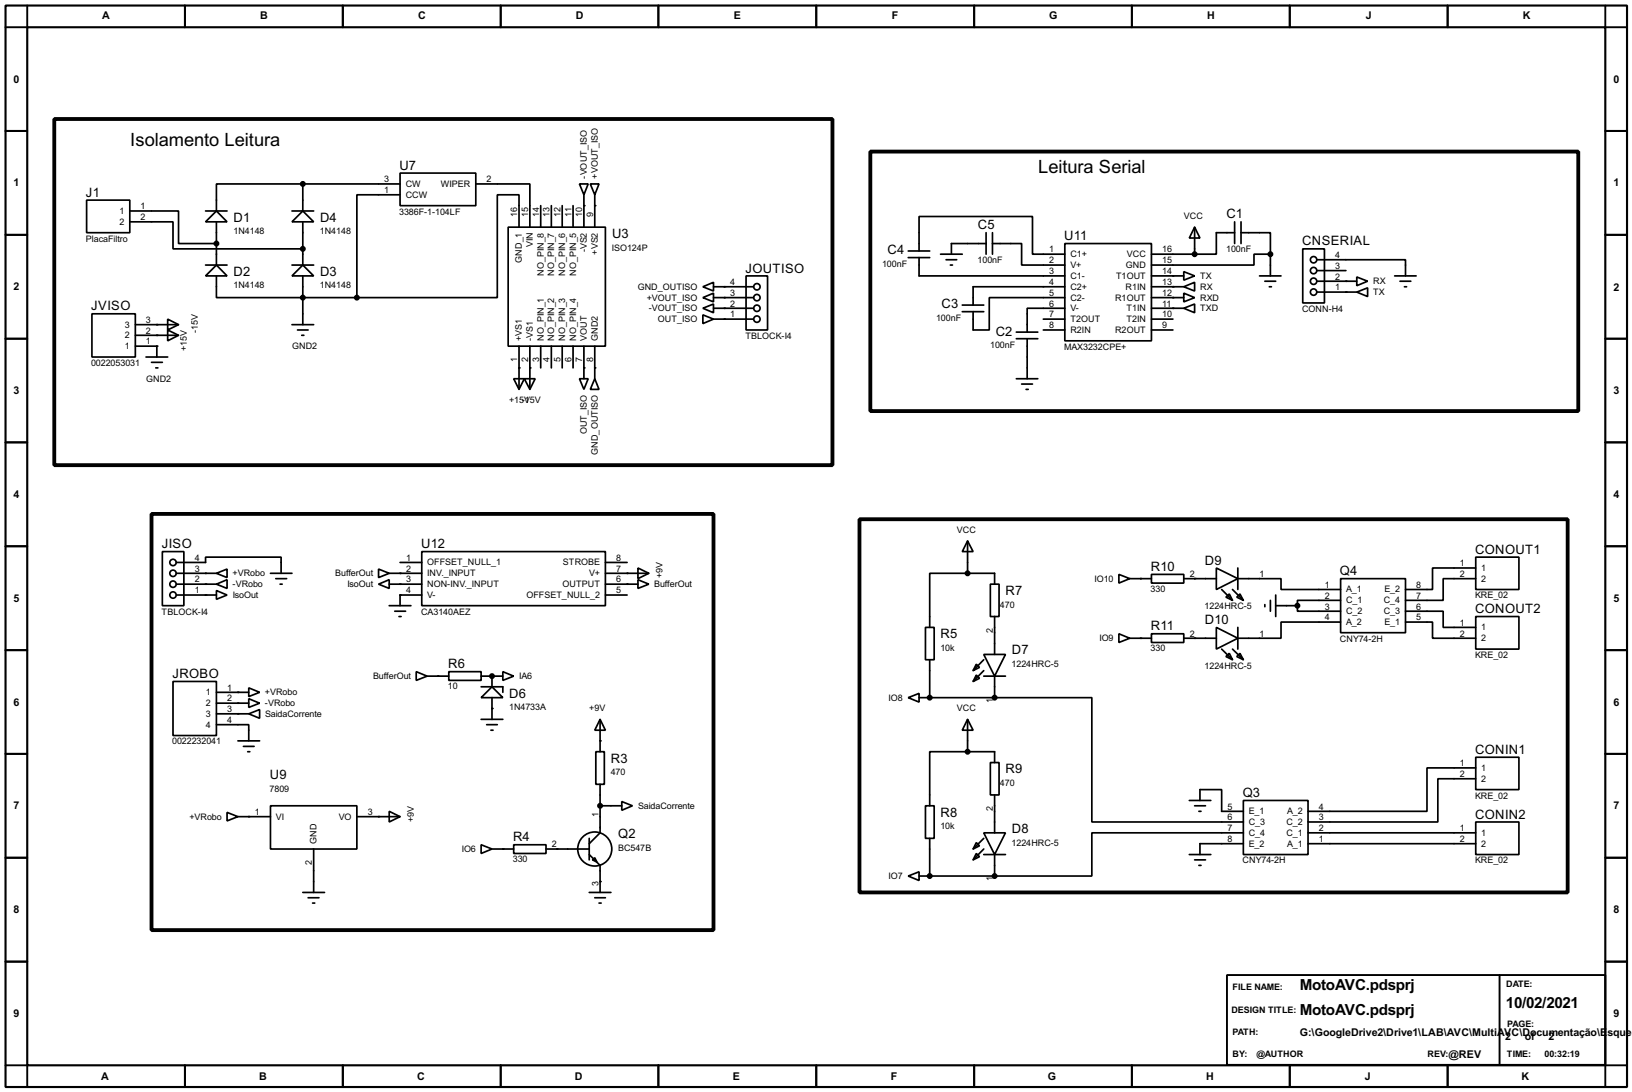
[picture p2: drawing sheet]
<svg xmlns="http://www.w3.org/2000/svg" width="383mm" height="256mm" viewBox="0 0 383 256" stroke-linecap="round" stroke-linejoin="round" font-family="sans-serif">
<path d="M1.3 1.3h381v254h-381zM6.4 6.4h370.8v243.8h-370.8z" fill="none" stroke="#000" stroke-width=".5"/>
<g fill="none" stroke="#000" stroke-width=".45">
<path d="M6.4 1.3v5.1h-5.1M43.5 1.3v5.1M80.6 1.3v5.1M117.7 1.3v5.1M154.7 1.3v5.1M191.8 1.3v5.1M228.9 1.3v5.1M266 1.3v5.1M303.1 1.3v5.1M340.2 1.3v5.1M377.2 1.3v5.1h5.1M1.3 30.8h5.1"/>
<path d="M377.2 30.8h5.1M1.3 55.2h5.1M377.2 55.2h5.1M1.3 79.6h5.1M377.2 79.6h5.1M1.3 103.9h5.1M377.2 103.9h5.1M1.3 128.3h5.1M377.2 128.3h5.1M1.3 152.7h5.1M377.2 152.7h5.1M1.3 177.1h5.1"/>
<path d="M377.2 177.1h5.1M1.3 201.5h5.1M377.2 201.5h5.1M1.3 225.9h5.1M288.3 229h88.9v21.1h-88.9zM352.4 229v21.1M377.2 225.9h5.1M1.3 250.2h5.1v5.1M43.5 250.2v5.1M80.6 250.2v5.1M117.7 250.2v5.1M154.7 250.2v5.1"/>
<path d="M191.8 250.2v5.1M228.9 250.2v5.1M266 250.2v5.1M303.1 250.2v5.1M340.2 250.2v5.1M382.3 250.2h-5.1v5.1"/>
</g>
<g fill="none" stroke="#000" stroke-width=".4">
<path d="M20.4 47h10.1v7.7h-10.1zM30.5 49.6h11.5v7.6h8.9M30.5 52.1h10.2v6.4h30.5M48.3 49.6h5.1M50.9 49.6l2.5 2.5h-5.1zM50.9 52.1v10.2M68.6 49.6h5.1M71.2 49.6l2.5 2.5h-5.1zM71.2 43.2h-20.3v6.4M71.2 43.2v6.4M71.2 52.1v10.2M71.2 43.2h22.8"/>
<path d="M94 40.7h17.8v7.6h-17.8zM94 45.8h-10.1v24.1M111.8 43.2h12.7v10.2M119.4 53.4h22.9v27.9h-22.9zM122 53.4v-7.6h-5.1v24.1h-33M127.1 48.3v5.1M129.6 48.3v5.1M132.1 48.3v5.1M134.7 48.3v5.1M136.2 43.2h2l-1 2.6zM137.2 45.8v7.6M138.7 43.2h2.1l-1 2.6z"/>
<path d="M139.8 45.8v7.6M213.4 59h5.1M216 59v-8.1h26.6v8.8h7.6M221 59.7h5.1M231.7 57.2h-8.1v2.5M231.7 54.7v5M233.2 57.2h6.9v5.1h10.1M233.2 54.7v5M250.2 57.2h20.4v22.9h-20.4zM270.6 59.7h10.1M280.7 53.4l1.3 2.5h-2.5zM280.7 53.4v6.3"/>
<path d="M290.1 54.7h-4.3v5h-5.1M290.1 52.1v5.1M291.6 54.7h6.9v5M291.6 52.1v5.1M298.5 59.7h-3.8v2.6h-24.1M298.5 59.7v5.1M306.1 58.5h5.1v12.7h-5.1zM21.6 73.7h10.2v10.2h-10.2zM31.8 76.3h10.2M31.8 78.8h10.2M39.4 75l2.6 1.3-2.6 1.2zM39.4 77.5l2.6 1.3-2.6 1.3z"/>
<path d="M48.3 64.8l2.6-2.5 2.5 2.5zM48.3 62.3h5.1M50.9 64.8v5.1h33M68.6 62.3h5.1M68.6 76.3h5.1M69.9 77.5h2.5M70.9 78.8h.5M71.2 62.3l2.5 2.5h-5.1zM71.2 64.8v11.5M165.2 74l2.5 1-2.5 1zM165.2 67.4l2.5-1.1v2.1zM165.2 69.9l2.5-1v2z"/>
<path d="M165.2 72.4l2.5-1v2.1zM167.7 67.4h9.4M167.7 69.9h9.4M167.7 72.4h9.4M167.7 75h9.4M175.3 64.8h5.1v12.7h-5.1zM213.4 60.5h5.1M216 60.5v4.3h34.2M222.3 61h2.5M223.3 62.3h.5M226.1 73.2h5.1M226.1 71.7h5.1"/>
<path d="M238.8 79.6h5.1M238.8 78h5.1M241.4 79.6v9.4M245.2 77.5h5M245.2 75h5M250.2 72.4h-8.8v5.6M250.2 69.9h-17.7v7.6h-3.8v-4.3M250.2 67.4h-21.5v4.3M270.6 67.4h7.6M270.6 64.8h7.6M270.6 69.9h7.6M270.6 77.5h5"/>
<path d="M270.6 72.4h7.6M270.6 75h5M278.2 63.8l2.5 1-2.5 1zM278.2 68.9l2.5 1-2.5 1zM278.2 67.4l2.5-1.1v2.1zM278.2 72.4l2.5-1v2.1zM296 64.8h5M297.2 66.1h2.6M298.3 67.4h.5M309.4 61h20.9v3.8M309.4 66.1h9.4M309.4 68.6h9.4"/>
<path d="M309.4 63.6h6.9M318.8 65.1l2.6 1-2.6 1zM318.8 68.6l2.6-1v2.1zM327.7 64.8h5.1M329 66.1h2.5M330 67.4h.5M31.8 81.3h5.1v2.6M34.3 83.9h5.1M35.6 85.1h2.6M36.6 86.4h.5M120.7 89h2.5l-1.2 2.5zM122 81.3v10.2"/>
<path d="M123.2 89h2.6l-1.3 2.5zM124.5 81.3v10.2M127.1 81.3v5.1M129.6 81.3v5.1M132.1 81.3v5.1M134.7 81.3v5.1M136.2 89h2l-1 2.5zM137.2 81.3v7.7M139.8 89l1 2.5h-2.1zM139.8 81.3v7.7M238.8 89h5.1M240.1 90.2h2.5"/>
<path d="M241.1 91.5h.5M38.2 129.6h5v12.7h-5zM41.5 132.1h6.8v-1.2h17.8v3.8M41.5 134.7h9.4M41.5 137.2h9.4M41.5 139.8h9.4M50.9 138.7l2.5 1.1-2.5 1zM50.9 134.7l2.5-1v2zM50.9 137.2l2.5-1v2zM63.6 134.7h5M64.8 135.9h2.6M65.8 137.2h.5"/>
<path d="M89 137.2l2.5-1v2zM89 133.7l2.5 1-2.5 1zM91.5 134.7h7.6M91.5 137.2h7.6M94 132.1h5.1M99.1 129.6h43.2v12.7h-43.2zM99.1 139.8h-5.1v2.5M142.3 134.7h10.2M142.3 137.2h7.6M142.3 132.1h5.1M142.3 139.8h5.1M149.9 133.4l2.6 1.3-2.6 1.2z"/>
<path d="M149.9 136.2l2.6 1-2.6 1zM227.4 127.1l1.3 2.5h-2.6zM227.4 134.7h-8.9v12.7M227.4 134.7h6.3v2.5M227.4 127.1v7.6M232.7 137.2h2.1v7.6h-2.1zM262.9 134.9l2.6 1-2.6 1.1zM265.5 135.9h5.1M270.6 134.9h7.6v2.1h-7.6zM278.2 135.9h7.6M285.8 133.4l5.1 2.5-5.1 2.6zM287.1 138.5l2.5 2.5"/>
<path d="M289.6 138.5l2.6 2.5M290.9 135.9h10.1v2.6h14M290.9 133.4v5.1M299.8 139.8v5M315 135.9h15.3v12.7h-15.3zM346.8 130.9h10.1v7.6h-10.1zM346.8 133.4h-10.2v5.1h-6.3M346.8 135.9h-7.7v5.1h-8.8M91.5 142.3h5.1M92.8 143.6h2.5M93.8 144.8h.5M97.8 157.8l2.6 1-2.6 1z"/>
<path d="M100.4 158.8h5.1M105.5 157.8h7.6v2h-7.6zM113.1 158.8h5.1M115.6 158.8v2.5M118.2 157.8l2.5 1-2.5 1zM217.5 147.4h2v7.6h-2zM218.5 155v8.9M229.4 158.6l.8 .7-1.5 .8zM229.4 156l.8 .8-1.5 .7zM231.2 153.7h5.1l-2.6 5.1zM231.2 158.8h5.1M231.2 157.5l-2.5 2.6"/>
<path d="M231.2 155l-2.5 2.5M233.7 144.8v8.9M233.7 158.8v5.1M262.9 148.9l2.6 1-2.6 1zM265.5 149.9h5.1M270.6 148.9h7.6v2h-7.6zM278.2 149.9h7.6M285.8 147.4l5.1 2.5-5.1 2.6zM287.1 152.5l2.5 2.5M288.1 140.3l.8-.8 .7 1.5zM288.1 154.2l.8-.7 .7 1.5zM289.6 152.5l2.6 2.5"/>
<path d="M290.6 140.3l.8-.8 .8 1.5zM290.6 154.2l.8-.7 .8 1.5zM290.9 147.4v5.1M297.2 142v.5M298.5 141v2.6M299.8 142.3h5.1M304.9 142.3v1.3h10.1M315 146.1h-14v3.8h-10.1M315 141h-10.1v1.3M330.3 143.6h8.8v3.8h7.7M330.3 146.1h6.3v3.8h10.2M346.8 144.8h10.1v7.7h-10.1z"/>
<path d="M40.7 160.1h10.2v12.7h-10.2zM50.9 170.2h7.6v3.8M50.9 162.6h7.6M50.9 165.2h7.6M50.9 167.7h7.6M55.9 174h5.1M57.2 175.3h2.5M58.2 176.6h.5M58.5 161.6l2.5 1-2.5 1zM58.5 164.1l2.5 1.1-2.5 1zM58.5 167.7l2.5-1v2zM113.1 169h5.1"/>
<path d="M113.1 161.3h5.1v1.3M114.4 170.2h2.5M115.4 171.5h.5M115.6 161.3l2.6 2.6h-5.1zM115.6 163.9v5.1M140 176.6h2v7.6h-2zM141 169l1.3 2.5h-2.5zM141 169v7.6M213.4 163.9l2.6-1v2zM216 163.9h17.7M227.4 169l1.3 2.5h-2.6zM227.4 176.6h-8.9v12.7"/>
<path d="M227.4 176.6h6.3v2.5M227.4 169v7.6M232.7 179.1h2.1v7.6h-2.1zM233.7 163.9h22.9v29.2h35.6M346.8 177.9h10.1v7.6h-10.1zM53.4 190.8l2.5 1-2.5 1zM55.9 191.8h7.7M63.6 189.3h20.3v10.1h-20.3zM73.7 199.4v10.2M83.9 191.8h10.1M91.5 190.6l2.5 1.2-2.5 1.3zM113.1 198.4l2.5 1-2.5 1.1z"/>
<path d="M115.6 199.4h5.1M120.7 198.4h7.6v2.1h-7.6zM128.3 199.4h10.2M138.5 196.9v5.1M141 184.2v11.4l-2.5 2.6M141 189.3h5.1M146.1 188.3l2.5 1-2.5 1zM217.5 189.3h2v7.6h-2zM218.5 196.9v8.9M229.4 197.9l.8 .8-1.5 .7zM231.2 195.6h5.1l-2.6 5.1zM231.2 199.4l-2.5 2.6"/>
<path d="M231.2 196.9l-2.5 2.5M233.7 186.7v8.9M279.5 188h5M280.7 189.3h2.6M281.7 190.6h.5M282 188v-2.5h5.1v5.1h5.1M292.2 188h15.2v12.7h-15.2zM292.2 195.6h-35.6v10.2h-22.9M292.2 198.2h-10.2v2.5M307.4 198.2h39.4M307.4 195.6h39.4M346.8 193.1h10.1v7.6h-10.1z"/>
<path d="M346.8 180.4h-11.5v10.2h-27.9M346.8 182.9h-8.9v10.2h-30.5M71.2 209.6h5.1M72.4 210.9h2.6M73.5 212.1h.5M138.5 200.7l2.5 2.6v6.3M138.5 209.6h5.1M139.2 202l.6-.5 .5 1zM139.8 210.9h2.5M140.8 212.1h.5M213.4 205.8l2.6-1v2zM216 205.8h17.7"/>
<path d="M229.4 200.5l.8 .7-1.5 .8zM231.2 200.7h5.1M233.7 200.7v5.1M279.5 200.7h5M280.7 202h2.6M281.7 203.3h.5"/>
<circle cx="177.8" cy="72.4" r=".75"/>
<circle cx="177.8" cy="69.9" r=".75"/>
<circle cx="177.8" cy="67.4" r=".75"/>
<circle cx="177.8" cy="75" r=".75"/>
<circle cx="308.6" cy="63.6" r=".75"/>
<circle cx="308.6" cy="68.6" r=".75"/>
<circle cx="308.6" cy="61" r=".75"/>
<circle cx="308.6" cy="66.1" r=".75"/>
<circle cx="40.6" cy="134.7" r=".75"/>
<circle cx="40.6" cy="132.1" r=".75"/>
<circle cx="40.6" cy="139.8" r=".75"/>
<circle cx="40.6" cy="137.2" r=".75"/>
<circle cx="139.7" cy="199.4" r="4"/>
</g>
<g fill="#000">
<circle cx="137.2" cy="48.3" r=".2"/>
<circle cx="139.8" cy="48.3" r=".2"/>
<circle cx="36.9" cy="78.8" r=".2"/>
<circle cx="36.9" cy="76.3" r=".2"/>
<circle cx="170.2" cy="75" r=".2"/>
<circle cx="170.2" cy="69.9" r=".2"/>
<circle cx="170.2" cy="72.4" r=".2"/>
<circle cx="170.2" cy="67.4" r=".2"/>
<circle cx="275.6" cy="67.4" r=".2"/>
<circle cx="275.6" cy="69.9" r=".2"/>
<circle cx="275.6" cy="64.8" r=".2"/>
<circle cx="275.6" cy="72.4" r=".2"/>
<circle cx="316.3" cy="68.6" r=".2"/>
<circle cx="316.3" cy="66.1" r=".2"/>
<circle cx="36.9" cy="81.3" r=".2"/>
<circle cx="122" cy="86.4" r=".2"/>
<circle cx="124.5" cy="86.4" r=".2"/>
<circle cx="137.2" cy="86.4" r=".2"/>
<circle cx="139.8" cy="86.4" r=".2"/>
<circle cx="48.3" cy="137.2" r=".2"/>
<circle cx="48.3" cy="139.8" r=".2"/>
<circle cx="48.3" cy="134.7" r=".2"/>
<circle cx="94" cy="139.8" r=".2"/>
<circle cx="94" cy="134.7" r=".2"/>
<circle cx="94" cy="137.2" r=".2"/>
<circle cx="147.4" cy="134.7" r=".2"/>
<circle cx="147.4" cy="137.2" r=".2"/>
<circle cx="268" cy="135.9" r=".2"/>
<circle cx="280.7" cy="135.9" r=".2"/>
<circle cx="102.9" cy="158.8" r=".2"/>
<circle cx="115.6" cy="158.8" r=".2"/>
<circle cx="268" cy="149.9" r=".2"/>
<circle cx="280.7" cy="149.9" r=".2"/>
<circle cx="55.9" cy="162.6" r=".2"/>
<circle cx="55.9" cy="167.7" r=".2"/>
<circle cx="55.9" cy="165.2" r=".2"/>
<circle cx="115.6" cy="166.4" r=".2"/>
<circle cx="141" cy="174" r=".2"/>
<circle cx="218.5" cy="163.9" r=".2"/>
<circle cx="233.7" cy="163.9" r=".2"/>
<circle cx="58.5" cy="191.8" r=".2"/>
<circle cx="89" cy="191.8" r=".2"/>
<circle cx="118.2" cy="199.4" r=".2"/>
<circle cx="130.9" cy="199.4" r=".2"/>
<circle cx="141" cy="207.1" r=".2"/>
<circle cx="218.5" cy="205.8" r=".2"/>
<circle cx="233.7" cy="205.8" r=".2"/>
</g>
<g fill="#000" stroke="#000" stroke-width=".4">
<circle cx="50.8" cy="57.2" r=".5"/>
<circle cx="71.1" cy="43.2" r=".5"/>
<circle cx="71.1" cy="58.5" r=".5"/>
<circle cx="280.7" cy="59.7" r=".5"/>
<circle cx="298.5" cy="59.7" r=".5"/>
<circle cx="71.1" cy="69.9" r=".5"/>
<circle cx="83.8" cy="69.9" r=".5"/>
<circle cx="227.3" cy="134.7" r=".5"/>
<circle cx="115.6" cy="158.8" r=".5"/>
<circle cx="304.8" cy="142.3" r=".5"/>
<circle cx="218.4" cy="163.9" r=".5"/>
<circle cx="227.3" cy="176.6" r=".5"/>
<circle cx="233.7" cy="163.9" r=".5"/>
<circle cx="141" cy="189.3" r=".5"/>
<circle cx="218.4" cy="205.8" r=".5"/>
<circle cx="233.7" cy="205.8" r=".5"/>
</g>
<path d="M12.8 28h182.8v81.3h-182.8zM204.5 35.6h166.4v61h-166.4zM35.6 120.7h132.1v97.8h-132.1zM202 122h166.4v87.6h-166.4z" fill="none" stroke="#000" stroke-width=".9"/>
<g font-size="4.8">
<text x="30.6" y="34.4">Isolamento Leitura</text>
<text x="243.9" y="40.7">Leitura Serial</text>
</g>
<g font-size="4">
<text x="305.4" y="232.6">MotoAVC.pdsprj</text>
<text x="305.4" y="238.4">MotoAVC.pdsprj</text>
<text x="353.9" y="236.7">10/02/2021</text>
</g>
<g font-size="3.4">
<text x="93.9" y="39.9">U7</text>
<text x="20.2" y="46.2">J1</text>
<text x="54.9" y="52.1">D1</text>
<text x="75.2" y="52.1">D4</text>
<text x="229.8" y="53.9">C5</text>
<text x="288.2" y="51.3">C1</text>
<text x="143.8" y="55.9">U3</text>
<text x="208.6" y="59.8">C4</text>
<text x="250.1" y="56.4">U11</text>
<text x="306" y="57.7">CNSERIAL</text>
<text x="54.9" y="64.8">D2</text>
<text x="75.2" y="64.8">D3</text>
<text x="175.2" y="64">JOUTISO</text>
<text x="21.5" y="72.9">JVISO</text>
<text x="221.3" y="72.5">C3</text>
<text x="234" y="78.8">C2</text>
<text x="38" y="128.8">JISO</text>
<text x="99" y="128.8">U12</text>
<text x="346.6" y="130.1">CONOUT1</text>
<text x="270.4" y="134.1">R10</text>
<text x="283.1" y="132.6">D9</text>
<text x="314.9" y="135.1">Q4</text>
<text x="236.3" y="139.8">R7</text>
<text x="221" y="149.9">R5</text>
<text x="270.4" y="148.1">R11</text>
<text x="283.1" y="146.6">D10</text>
<text x="346.6" y="144">CONOUT2</text>
<text x="237.8" y="153.7">D7</text>
<text x="40.5" y="159.3">JROBO</text>
<text x="105.3" y="157">R6</text>
<text x="119.7" y="163.9">D6</text>
<text x="143.6" y="179.1">R3</text>
<text x="346.6" y="177.1">CONIN1</text>
<text x="63.4" y="182.9">U9</text>
<text x="236.3" y="181.7">R9</text>
<text x="221" y="191.8">R8</text>
<text x="292" y="187.2">Q3</text>
<text x="120.6" y="197.6">R4</text>
<text x="145.3" y="196.9">Q2</text>
<text x="237.8" y="195.6">D8</text>
<text x="346.6" y="192.3">CONIN2</text>
</g>
<g font-size="2.8">
<text x="24" y="4.5">A</text>
<text x="61.1" y="4.5">B</text>
<text x="98.2" y="4.5">C</text>
<text x="135.3" y="4.5">D</text>
<text x="172.4" y="4.5">E</text>
<text x="209.6" y="4.5">F</text>
<text x="246.5" y="4.5">G</text>
<text x="283.6" y="4.5">H</text>
<text x="320.9" y="4.5">J</text>
<text x="357.8" y="4.5">K</text>
<text x="3.2" y="19.4">0</text>
<text x="379.1" y="19.4">0</text>
<text x="3.2" y="43.8">1</text>
<text x="379.1" y="43.8">1</text>
<text x="3.2" y="68.2">2</text>
<text x="379.1" y="68.4">2</text>
<text x="3.2" y="92.6">3</text>
<text x="379.1" y="92.6">3</text>
<text x="3.2" y="117">4</text>
<text x="379.1" y="117">4</text>
<text x="3.2" y="141.4">5</text>
<text x="379.1" y="141.4">5</text>
<text x="3.2" y="165.8">6</text>
<text x="379.1" y="165.8">6</text>
<text x="3.2" y="190.1">7</text>
<text x="379.1" y="190.1">7</text>
<text x="3.2" y="214.5">8</text>
<text x="379.1" y="214.5">8</text>
<text x="3.2" y="238.9">9</text>
<text x="379.1" y="238.9">9</text>
<text x="305.4" y="243.3">G:\GoogleDrive2\Drive1\LAB\AVC\MultiAVC\Documentação\E</text>
<text x="353.7" y="244.4">2</text>
<text x="358.3" y="244.4">of</text>
<text x="363.9" y="244.4">2</text>
<text x="377.7" y="243.3">squem</text>
<text x="340.4" y="248.4">@REV</text>
<text x="23.8" y="253.6">A</text>
<text x="60.9" y="253.6">B</text>
<text x="98" y="253.6">C</text>
<text x="135" y="253.6">D</text>
<text x="172.2" y="253.6">E</text>
<text x="209.3" y="253.6">F</text>
<text x="246.2" y="253.6">G</text>
<text x="283.4" y="253.6">H</text>
<text x="320.7" y="253.6">J</text>
<text x="357.5" y="253.6">K</text>
</g>
<g font-size="2.4">
<text x="137.9" y="42" transform="rotate(-90 137.9 42)">-VOUT_ISO</text>
<text x="140.5" y="41.9" transform="rotate(-90 140.5 41.9)">+VOUT_ISO</text>
<text x="90.3" y="45.4">1</text>
<text x="90.3" y="42.8">3</text>
<text x="95.3" y="46.5">CCW</text>
<text x="95.3" y="43.9">CW</text>
<text x="103.6" y="43.9">WIPER</text>
<text x="114.4" y="42.8">2</text>
<text x="28.1" y="50.2">1</text>
<text x="28.1" y="52.8">2</text>
<text x="33.1" y="49.2">1</text>
<text x="33.1" y="51.7">2</text>
<text x="93.8" y="50.4">3386F-1-104LF</text>
<text x="121.6" y="50.8" transform="rotate(-90 121.6 50.8)">16</text>
<text x="124.1" y="50.8" transform="rotate(-90 124.1 50.8)">15</text>
<text x="126.6" y="50.8" transform="rotate(-90 126.6 50.8)">14</text>
<text x="129.2" y="50.8" transform="rotate(-90 129.2 50.8)">13</text>
<text x="131.7" y="50.8" transform="rotate(-90 131.7 50.8)">12</text>
<text x="134.3" y="50.8" transform="rotate(-90 134.3 50.8)">11</text>
<text x="136.8" y="50.8" transform="rotate(-90 136.8 50.8)">10</text>
<text x="139.3" y="50.8" transform="rotate(-90 139.3 50.8)">9</text>
<text x="278.2" y="51.5">VCC</text>
<text x="20.2" y="56.8">PlacaFiltro</text>
<text x="54.9" y="55">1N4148</text>
<text x="75.2" y="55">1N4148</text>
<text x="125.2" y="58.1" transform="rotate(-90 125.2 58.1)">VIN</text>
<text x="137.9" y="59.3" transform="rotate(-90 137.9 59.3)">-VS2</text>
<text x="140.5" y="59.8" transform="rotate(-90 140.5 59.8)">+VS2</text>
<text x="143.8" y="58.9">ISO124P</text>
<text x="246.6" y="59.3">1</text>
<text x="273.1" y="59.3">16</text>
<text x="288.1" y="59.3">100nF</text>
<text x="122.7" y="61.7" transform="rotate(-90 122.7 61.7)">GND_1</text>
<text x="127.7" y="64.8" transform="rotate(-90 127.7 64.8)">NO_PIN_8</text>
<text x="130.3" y="64.8" transform="rotate(-90 130.3 64.8)">NO_PIN_7</text>
<text x="132.8" y="64.8" transform="rotate(-90 132.8 64.8)">NO_PIN_6</text>
<text x="135.4" y="64.8" transform="rotate(-90 135.4 64.8)">NO_PIN_5</text>
<text x="207.3" y="62.7">100nF</text>
<text x="229.7" y="61.8">100nF</text>
<text x="246.6" y="61.9">2</text>
<text x="246.6" y="64.4">3</text>
<text x="251.5" y="60.4">C1+</text>
<text x="251.5" y="62.9">V+</text>
<text x="251.5" y="65.5">C1-</text>
<text x="262.2" y="65.5">T1OUT</text>
<text x="264.5" y="62.9">GND</text>
<text x="264.8" y="60.4">VCC</text>
<text x="273.1" y="61.9">15</text>
<text x="273.1" y="64.4">14</text>
<text x="282" y="65.5">TX</text>
<text x="313.7" y="65.6">2</text>
<text x="313.7" y="63.1">3</text>
<text x="313.7" y="60.6">4</text>
<text x="54.9" y="67.7">1N4148</text>
<text x="75.2" y="67.7">1N4148</text>
<text x="149.8" y="68.1">GND_OUTISO</text>
<text x="152" y="70.6">+VOUT_ISO</text>
<text x="171.6" y="72">2</text>
<text x="171.6" y="69.5">3</text>
<text x="171.6" y="67">4</text>
<text x="246.6" y="67">4</text>
<text x="246.6" y="69.5">5</text>
<text x="246.6" y="72">6</text>
<text x="251.5" y="68.1">C2+</text>
<text x="251.5" y="70.6">C2-</text>
<text x="262" y="70.6">R1OUT</text>
<text x="264.5" y="68.1">R1IN</text>
<text x="273.1" y="67">13</text>
<text x="273.1" y="69.5">12</text>
<text x="273.1" y="72">11</text>
<text x="282" y="70.6">RXD</text>
<text x="282" y="68.1">RX</text>
<text x="313.7" y="68.2">1</text>
<text x="322.6" y="66.7">RX</text>
<text x="322.6" y="69.3">TX</text>
<text x="29.4" y="76.9">3</text>
<text x="34.3" y="75.8">3</text>
<text x="152.5" y="73.1">-VOUT_ISO</text>
<text x="154.6" y="75.6">OUT_ISO</text>
<text x="171.6" y="74.6">1</text>
<text x="220" y="75.4">100nF</text>
<text x="246.6" y="74.6">7</text>
<text x="246.6" y="77.1">8</text>
<text x="251.5" y="73.1">V-</text>
<text x="251.5" y="75.6">T2OUT</text>
<text x="264.7" y="73.1">T1IN</text>
<text x="264.7" y="75.6">T2IN</text>
<text x="273.1" y="74.6">10</text>
<text x="273.1" y="77.1">9</text>
<text x="282" y="73.1">TXD</text>
<text x="305.9" y="73.3">CONN-H4</text>
<text x="29.4" y="82">1</text>
<text x="29.4" y="79.5">2</text>
<text x="34.3" y="80.9">1</text>
<text x="34.3" y="78.3">2</text>
<text x="43.9" y="82.4" transform="rotate(-90 43.9 82.4)">+15V</text>
<text x="46.5" y="78.1" transform="rotate(-90 46.5 78.1)">-15V</text>
<text x="68.6" y="82">GND2</text>
<text x="122.7" y="80.1" transform="rotate(-90 122.7 80.1)">+VS1</text>
<text x="125.2" y="80.1" transform="rotate(-90 125.2 80.1)">-VS1</text>
<text x="127.7" y="80" transform="rotate(-90 127.7 80)">NO_PIN_1</text>
<text x="130.3" y="80" transform="rotate(-90 130.3 80)">NO_PIN_2</text>
<text x="132.8" y="80" transform="rotate(-90 132.8 80)">NO_PIN_3</text>
<text x="135.4" y="80" transform="rotate(-90 135.4 80)">NO_PIN_4</text>
<text x="137.9" y="80" transform="rotate(-90 137.9 80)">VOUT</text>
<text x="140.4" y="80" transform="rotate(-90 140.4 80)">GND2</text>
<text x="175.1" y="79.6">TBLOCK-I4</text>
<text x="232.7" y="81.8">100nF</text>
<text x="250" y="82.2">MAX3232CPE+</text>
<text x="251.5" y="78.2">R2IN</text>
<text x="262" y="78.2">R2OUT</text>
<text x="21.4" y="86">0022053031</text>
<text x="34.3" y="89.6">GND2</text>
<text x="121.6" y="85" transform="rotate(-90 121.6 85)">1</text>
<text x="124.1" y="85" transform="rotate(-90 124.1 85)">2</text>
<text x="126.7" y="85" transform="rotate(-90 126.7 85)">3</text>
<text x="129.2" y="85" transform="rotate(-90 129.2 85)">4</text>
<text x="131.7" y="85" transform="rotate(-90 131.7 85)">5</text>
<text x="134.3" y="85" transform="rotate(-90 134.3 85)">6</text>
<text x="136.8" y="85" transform="rotate(-90 136.8 85)">7</text>
<text x="139.4" y="85" transform="rotate(-90 139.4 85)">8</text>
<text x="119.6" y="94.7">+15-V</text>
<text x="123.4" y="94.7">15V</text>
<text x="137.9" y="102" transform="rotate(-90 137.9 102)">OUT_ISO</text>
<text x="140.5" y="106.8" transform="rotate(-90 140.5 106.8)">GND_OUTISO</text>
<text x="224.8" y="125.2">VCC</text>
<text x="45.8" y="131.7">4</text>
<text x="95.4" y="131.7">1</text>
<text x="144.8" y="131.7">8</text>
<text x="45.8" y="136.8">2</text>
<text x="45.8" y="134.3">3</text>
<text x="54.7" y="135.4">+VRobo</text>
<text x="54.7" y="137.9">-VRobo</text>
<text x="78.8" y="135.4">BufferOut</text>
<text x="81.6" y="137.9">IsoOut</text>
<text x="95.4" y="134.3">2</text>
<text x="95.4" y="136.8">3</text>
<text x="100.4" y="132.8">OFFSET_NULL_1</text>
<text x="100.4" y="135.4">INV._INPUT</text>
<text x="100.4" y="137.9">NON-INV._INPUT</text>
<text x="132.2" y="137.9">OUTPUT</text>
<text x="132.3" y="132.8">STROBE</text>
<text x="138.4" y="135.4">V+</text>
<text x="144.8" y="134.3">7</text>
<text x="144.8" y="136.8">6</text>
<text x="153.7" y="137.9">BufferOut</text>
<text x="155.7" y="135.9" transform="rotate(-90 155.7 135.9)">+9V</text>
<text x="257.2" y="136.6">IO10</text>
<text x="279.6" y="135.5">2</text>
<text x="296" y="135.5">1</text>
<text x="343.1" y="133">1</text>
<text x="343.1" y="135.5">2</text>
<text x="348" y="134.1">1</text>
<text x="348" y="136.6">2</text>
<text x="45.8" y="139.4">1</text>
<text x="54.7" y="140.5">IsoOut</text>
<text x="95.4" y="139.4">4</text>
<text x="100.4" y="140.5">V-</text>
<text x="123.7" y="140.5">OFFSET_NULL_2</text>
<text x="144.8" y="139.4">5</text>
<text x="235" y="142.7">470</text>
<text x="270.4" y="139.1">330</text>
<text x="283.1" y="143.1">1224HRC-5</text>
<text x="311.3" y="138.1">1</text>
<text x="311.3" y="140.6">2</text>
<text x="311.3" y="143.2">3</text>
<text x="316.3" y="139.2">A_1</text>
<text x="316.3" y="141.7">C_1</text>
<text x="325.1" y="141.7">C_4</text>
<text x="325.3" y="139.2">E_2</text>
<text x="332.8" y="138.1">8</text>
<text x="332.8" y="140.6">7</text>
<text x="332.8" y="143.2">6</text>
<text x="346.6" y="140.6">KRE_02</text>
<text x="38" y="144.4">TBLOCK-I4</text>
<text x="98.9" y="144.4">CA3140AEZ</text>
<text x="233.3" y="148.6" transform="rotate(-90 233.3 148.6)">2</text>
<text x="279.6" y="149.5">2</text>
<text x="296" y="149.5">1</text>
<text x="311.3" y="145.7">4</text>
<text x="316.3" y="144.3">C_2</text>
<text x="316.3" y="146.8">A_2</text>
<text x="325.1" y="144.3">C_3</text>
<text x="325.3" y="146.8">E_1</text>
<text x="332.8" y="145.7">5</text>
<text x="343.1" y="147">1</text>
<text x="343.1" y="149.5">2</text>
<text x="348" y="148.1">1</text>
<text x="221" y="152.9">10k</text>
<text x="258.3" y="150.6">IO9</text>
<text x="270.4" y="153">330</text>
<text x="314.8" y="150.7">CNY74-2H</text>
<text x="346.6" y="154.6">KRE_02</text>
<text x="348" y="150.6">2</text>
<text x="87.7" y="159.5">BufferOut</text>
<text x="105.3" y="161.9">10</text>
<text x="122" y="159.5">IA6</text>
<text x="237.7" y="156.7">1224HRC-5</text>
<text x="283.1" y="157.1">1224HRC-5</text>
<text x="48.4" y="163.3">1</text>
<text x="48.4" y="165.9">2</text>
<text x="53.4" y="162.2">1</text>
<text x="53.4" y="164.8">2</text>
<text x="53.4" y="167.3">3</text>
<text x="62.3" y="163.3">+VRobo</text>
<text x="62.3" y="165.9">-VRobo</text>
<text x="119.6" y="166.9">1N4733A</text>
<text x="138.5" y="167.1">+9V</text>
<text x="208.8" y="164.6">IO8</text>
<text x="224.8" y="167.1">VCC</text>
<text x="233.3" y="165" transform="rotate(-90 233.3 165)">1</text>
<text x="48.4" y="168.4">3</text>
<text x="48.4" y="170.9">4</text>
<text x="53.4" y="169.8">4</text>
<text x="62.3" y="168.4">SaidaCorrente</text>
<text x="40.5" y="174.9">0022232041</text>
<text x="343.1" y="180">1</text>
<text x="63.4" y="185.9">7809</text>
<text x="143.5" y="182">470</text>
<text x="235" y="184.6">470</text>
<text x="343.1" y="182.5">2</text>
<text x="348" y="181.1">1</text>
<text x="348" y="183.6">2</text>
<text x="59.9" y="191.4">1</text>
<text x="86.4" y="191.4">3</text>
<text x="140.6" y="191.8" transform="rotate(-90 140.6 191.8)">1</text>
<text x="149.9" y="190">SaidaCorrente</text>
<text x="233.3" y="190.5" transform="rotate(-90 233.3 190.5)">2</text>
<text x="288.5" y="190.1">5</text>
<text x="293.4" y="191.3">E_1</text>
<text x="302.4" y="191.3">A_2</text>
<text x="309.9" y="190.1">4</text>
<text x="346.6" y="187.6">KRE_02</text>
<text x="44.5" y="192.5">+VRobo</text>
<text x="64.8" y="192.5">VI</text>
<text x="79.6" y="192.5">VO</text>
<text x="97.3" y="193" transform="rotate(-90 97.3 193)">+9V</text>
<text x="221" y="194.7">10k</text>
<text x="288.5" y="197.8">8</text>
<text x="288.5" y="195.2">7</text>
<text x="288.5" y="192.7">6</text>
<text x="293.4" y="196.3">C_4</text>
<text x="293.4" y="193.8">C_3</text>
<text x="302.3" y="196.3">C_1</text>
<text x="302.3" y="193.8">C_2</text>
<text x="309.9" y="197.8">1</text>
<text x="309.9" y="195.2">2</text>
<text x="309.9" y="192.7">3</text>
<text x="343.1" y="195.2">1</text>
<text x="343.1" y="197.8">2</text>
<text x="348" y="196.3">1</text>
<text x="73.3" y="203.1" transform="rotate(-90 73.3 203.1)">2</text>
<text x="74.4" y="198.1" transform="rotate(-90 74.4 198.1)">GND</text>
<text x="108.5" y="200.1">IO6</text>
<text x="120.5" y="202.6">330</text>
<text x="129.7" y="199">2</text>
<text x="145.2" y="199.9">BC547B</text>
<text x="237.7" y="198.6">1224HRC-5</text>
<text x="292" y="202.8">CNY74-2H</text>
<text x="293.4" y="198.9">E_2</text>
<text x="302.4" y="198.9">A_1</text>
<text x="346.6" y="202.8">KRE_02</text>
<text x="348" y="198.9">2</text>
<text x="140.6" y="208.2" transform="rotate(-90 140.6 208.2)">3</text>
<text x="208.8" y="206.5">IO7</text>
<text x="233.3" y="206.9" transform="rotate(-90 233.3 206.9)">1</text>
<text x="289.6" y="232.4">FILE NAME:</text>
<text x="353.9" y="231.9">DATE:</text>
<text x="289.3" y="237.9">DESIGN TITLE:</text>
<text x="289.6" y="243.2">PATH:</text>
<text x="354.1" y="241.3">PAGE:</text>
<text x="289.6" y="248.2">BY:</text>
<text x="295.2" y="248.2">@AUTHOR</text>
<text x="335.4" y="248.3">REV:</text>
<text x="354.1" y="248.3">TIME:</text>
<text x="362.9" y="248.3">00:32:19</text>
</g>
</svg>
